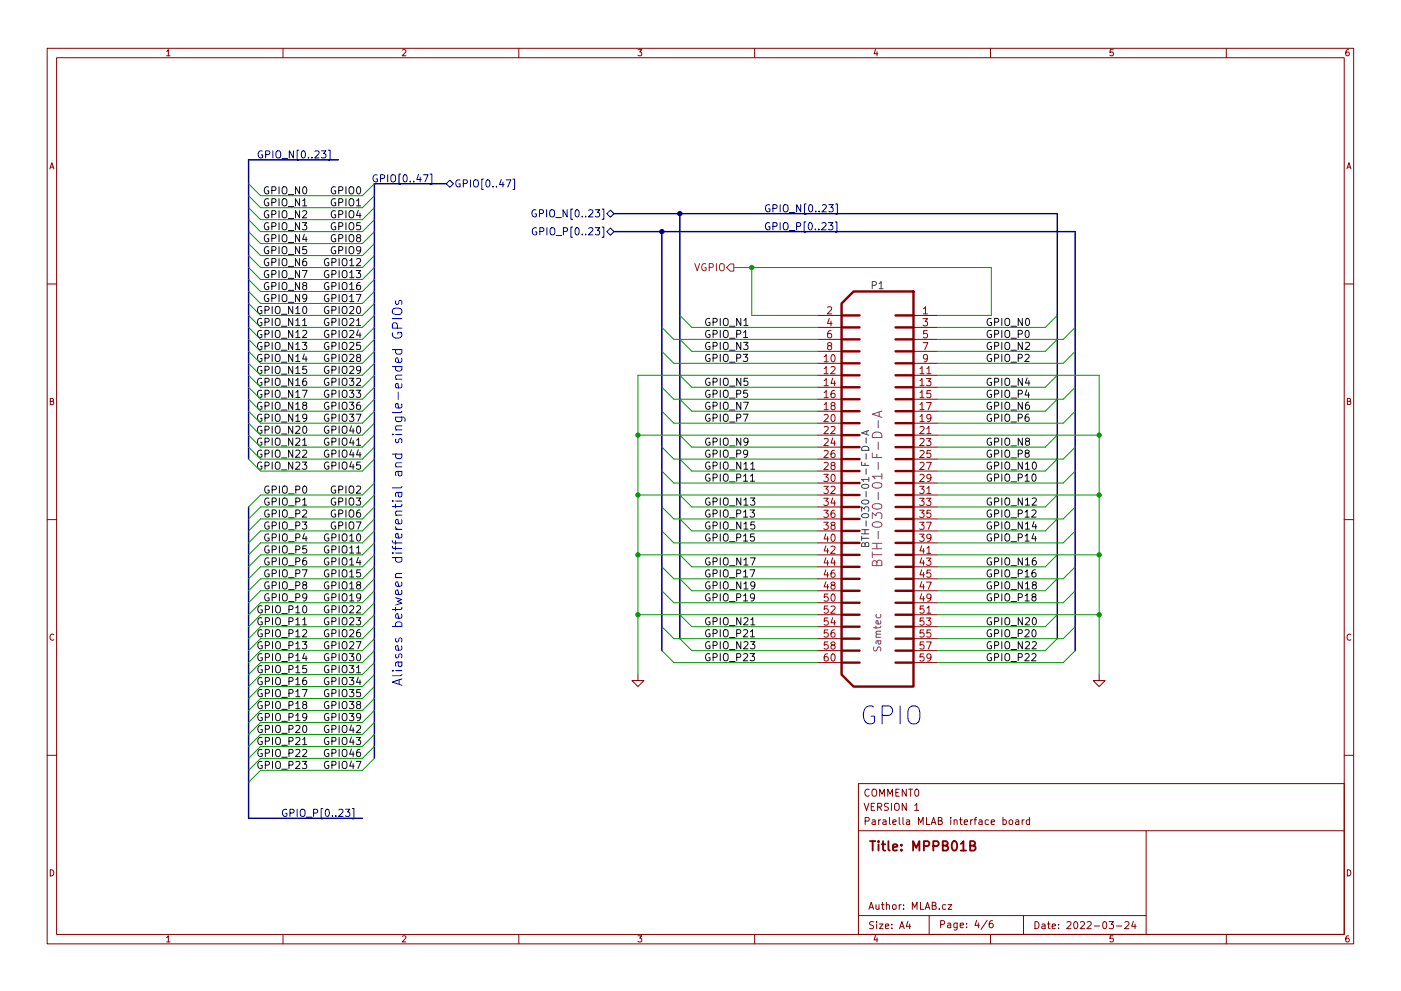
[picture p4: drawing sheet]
<svg xmlns="http://www.w3.org/2000/svg" width="297mm" height="210mm" viewBox="0 0 297 210" stroke-linecap="round" stroke-linejoin="round" font-family="sans-serif">
<g fill="none" stroke="#840000" stroke-width=".21">
<path d="M10 10.2h277v190.1h-277zM12 12.2h273v186.1h-273zM60 10.2v2M110 10.2v2M160 10.2v2M210 10.2v2M260 10.2v2M10 60.2h2M173.4 66.9h5M173.4 77.1h5M173.4 79.6h5M173.4 69.5h5"/>
<path d="M173.4 72h5M173.4 74.5h5M193.7 66.9h5.1M193.7 77.1h5.1M193.7 79.6h5.1M193.7 69.5h5.1M193.7 72h5.1M193.7 74.5h5.1M285 60.2h2M173.4 82.2h5M173.4 84.7h5M173.4 87.2h5"/>
<path d="M173.4 89.8h5M173.4 92.3h5M173.4 94.9h5M173.4 97.4h5M173.4 99.9h5M193.7 82.2h5.1M193.7 84.7h5.1M193.7 87.2h5.1M193.7 89.8h5.1M193.7 92.3h5.1M193.7 94.9h5.1M193.7 97.4h5.1"/>
<path d="M193.7 99.9h5.1M10 110.2h2M173.4 102.5h5M173.4 105h5M173.4 107.6h5M173.4 110.1h5M173.4 112.6h5M173.4 115.2h5M173.4 117.7h5M193.7 102.5h5.1M193.7 105h5.1M193.7 107.6h5.1"/>
<path d="M193.7 110.1h5.1M193.7 112.6h5.1M193.7 115.2h5.1M193.7 117.7h5.1M285 110.2h2M173.4 120.3h5M173.4 122.8h5M173.4 125.3h5M173.4 127.9h5M173.4 130.4h5M173.4 133h5M173.4 135.5h5"/>
<path d="M173.4 138h5M193.7 120.3h5.1M193.7 122.8h5.1M193.7 125.3h5.1M193.7 127.9h5.1M193.7 130.4h5.1M193.7 133h5.1M193.7 135.5h5.1M193.7 138h5.1M135.3 143.1v1.3h1.2l-1.2 1.3-1.3-1.3h1.3M173.4 140.6h5M193.7 140.6h5.1"/>
<path d="M233 143.1v1.3h1.3l-1.3 1.3-1.2-1.3h1.2M10 160.2h2M182 166.3h103v32h-103zM182 176.3h103M193.9 171.9h.9M212.6 174l.5-.1 .3 .3-.2 .7h-.6M212.6 173.4v1.5M214 174.1l.2-.2 .4 .2 .1 .5-.1 .3h-.4l-.2-.1zM215.4 174h.5l.1 .9M216 174.3l-.5 .1-.2 .2 .2 .3h.5M216.7 173.9v1M217.1 173.9l-.4 .3"/>
<path d="M218.3 174l-.4-.1-.3 .3 .1 .7h.6M218.3 173.4v1.5M243 176.3v22M285 160.2h2M60 198.3v2M110 198.3v2M160 198.3v2M182 194.3h61M192.5 195.5l-.4 1h1M192.9 196v1M197 194.3v4M200.5 192l-.4-.1-.3 .3 .1 .7h.6"/>
<path d="M201 191.9h.8l-.8 1h.8M209.3 195.3l-1.3 1.9M210 198.3v2M210.4 195.3l-.4 .1a1.01 1.01 0 0 0 0 1.4l.5-.1 .1-.5-.3-.3h-.3l-.3 .3M217 194.3v4M235.1 195.5h1l-.5 .6 .4 .1v.7l-.2 .1-.7-.1M236.7 196.5h1.2M238.5 195.7l.6-.2 .3 .5-1 1h1M240.3 195.5l-.4 1h1M240.6 196v1M260 198.3v2M261 198.3h.1"/>
</g>
<path d="M205.7 179.4l.8-.1 .2-.3-.1-.3-.2-.2h-.7v2h.8a.53 .53 0 0 0 .3-.6 .53 .53 0 0 0-.4-.5" fill="none" stroke="#840000" stroke-width=".4"/>
<g fill="none" stroke="#840000" stroke-width=".51">
<path d="M178.4 79.6h3.8M178.4 77.1h3.8M178.4 74.5h3.8M178.4 72h3.8M178.4 69.5h3.8M178.4 66.9h3.8M181 61.8h12.7v83.9h-12.7l-2.6-2.6v-78.7zM189.9 79.6h3.8M189.9 77.1h3.8M189.9 74.5h3.8M189.9 72h3.8M189.9 69.5h3.8"/>
<path d="M189.9 66.9h3.8M178.4 99.9h3.8M178.4 97.4h3.8M178.4 94.9h3.8M178.4 92.3h3.8M178.4 89.8h3.8M178.4 87.2h3.8M178.4 84.7h3.8M178.4 82.2h3.8M189.9 99.9h3.8M189.9 97.4h3.8M189.9 94.9h3.8"/>
<path d="M189.9 92.3h3.8M189.9 89.8h3.8M189.9 87.2h3.8M189.9 84.7h3.8M189.9 82.2h3.8M178.4 117.7h3.8M178.4 115.2h3.8M178.4 112.6h3.8M178.4 110.1h3.8M178.4 107.6h3.8M178.4 105h3.8M178.4 102.5h3.8"/>
<path d="M189.9 117.7h3.8M189.9 115.2h3.8M189.9 112.6h3.8M189.9 110.1h3.8M189.9 107.6h3.8M189.9 105h3.8M189.9 102.5h3.8M178.4 138h3.8M178.4 135.5h3.8M178.4 133h3.8M178.4 130.4h3.8M178.4 127.9h3.8"/>
<path d="M178.4 125.3h3.8M178.4 122.8h3.8M178.4 120.3h3.8M189.9 138h3.8M189.9 135.5h3.8M189.9 133h3.8M189.9 130.4h3.8M189.9 127.9h3.8M189.9 125.3h3.8M189.9 122.8h3.8M189.9 120.3h3.8M178.4 140.6h3.8"/>
<path d="M189.9 140.6h3.8"/>
</g>
<path d="M183.6 92.9v1.1M183.8 91.5v.7M184.2 91.3l-1.5 .6 1.5 .5M182.7 113.8v.8M182.7 114.2h1.5M183.4 115.4l.3-.3h.4l.1 .3v.5h-1.5l.1-.7 .3-.1 .2 .2 .1 .6" fill="none" stroke="#006464" stroke-width=".21"/>
<path d="M186.2 89.2v1.6M186.4 87.4v1M187 87.2l-2.1 .7 2.1 .7M184.9 117.1v1.2M184.9 117.7h2.1M185.9 119.3a.54 .54 0 0 1 .5-.5 .54 .54 0 0 1 .6 .4v.8h-2.1v-.7l.2-.3 .4-.1 .3 .2 .1 .9" fill="none" stroke="#840084" stroke-width=".21"/>
<path d="M154.1 56.8l.7-.8h.8v1.5h-.8z" fill="none" stroke="#725600" stroke-width=".21"/>
<g fill="none" stroke="#000084" stroke-width=".21">
<path d="M55.6 32.1a.71 .71 0 0 0-.9 .7 .71 .71 0 0 0 .9 .6l.1-.5h-.3M80 37.1a.71 .71 0 0 0-.9 .7 .71 .71 0 0 0 .9 .7v-.6h-.3M94.6 39l.8-.8 .7 .8-.7 .7zM107.3 38.1h1l-.6 1.6M108.7 38h.4v2.2h-.4M113.6 44.6a.71 .71 0 0 0-.8 .7 .71 .71 0 0 0 .8 .7l.1-.6h-.3M113.7 48.4a.71 .71 0 0 0-.9 .7 .71 .71 0 0 0 .9 .7l.1-.6h-.3M128.7 45.3l.7-.7 .8 .7-.8 .8zM129.4 48.4l.8 .7-.8 .8-.7-.8zM175.6 47.2h1l-.5 .6 .4 .2v.6l-.2 .2-.7-.2M175.7 43.4h1l-.5 .6 .4 .1v.7l-.2 .1-.7-.1M177.1 47.1h.4v2.2h-.4"/>
<path d="M177.2 43.3h.3v2.2h-.3M60.8 171.8a.71 .71 0 0 0-.9 .7 .71 .71 0 0 0 .9 .6v-.5h-.3"/>
</g>
<path d="M159.2 99.6h.8M159.1 102.1h.9M159.1 135.1h.9M159.2 132.6h.8" fill="none" stroke="#0f0f0f" stroke-width=".21"/>
<path d="M83.2 77.8h2M83.2 74.2h2M83.2 67.6h2M83.3 70.6a1 1 0 0 0 .7 1.2 1 1 0 0 0 1.2-.7l-.2-.6h-.7v.4M83.3 65.7a1.3 1.3 0 0 1 1.9 .2 .68 .68 0 0 1-.7 .8h-.6a.68 .68 0 0 1-.7-.3 .68 .68 0 0 1 .1-.7zM84 77.8l-.1 .5 .3 .4h.6l.3-.2v-.7M84 74.2l-.1 .6 .3 .3h.6l.3-.1v-.8M84 63.8l-.1 .5 .2 .3 .3-.1 .2-.7h.5v.8M84.2 69.6v-.7a.55 .55 0 0 0-.5-.5 .55 .55 0 0 0-.5 .5v.7h2M85.1 76l.1 .6-.3 .3-.9-.1v-.8l.3-.1 .2 1" fill="none" stroke="#0000c2" stroke-width=".21"/>
<path d="M71.8 33.9h-19.1v63.5M94.6 39h-15.2v121.9M130.2 45.3h94v90.2M130.2 49.1h97.8v88.9M140.3 49.1v88.9M144.1 45.3v90.2M52.7 107.6v66h24.1" fill="none" stroke="#000084" stroke-width=".3"/>
<g fill="none" stroke="#009600" stroke-width=".21">
<path d="M52.7 39l2.5 2.5h21.6l2.6-2.5M52.7 41.5l2.5 2.6h21.6l2.6-2.6M52.7 54.2l2.5 2.6h21.6l2.6-2.6M52.7 44.1l2.5 2.5h21.6l2.6-2.5M52.7 51.7l2.5 2.5h21.6l2.6-2.5M52.7 49.1l2.5 2.6h21.6l2.6-2.6M52.7 59.3l2.5 2.5h21.6l2.6-2.5M52.7 56.8l2.5 2.5h21.6l2.6-2.5M52.7 46.6l2.5 2.5h21.6l2.6-2.5M155.6 56.8h54.6v10.1h-11.4M159.4 56.8v10.1h14M52.7 77.1l2.5 2.5h21.6l2.6-2.5"/>
<path d="M52.7 69.5l2.5 2.5h21.6l2.6-2.5M52.7 66.9l2.5 2.6h21.6l2.6-2.6M52.7 64.4l2.5 2.5h21.6l2.6-2.5M52.7 72l2.5 2.5h21.6l2.6-2.5M52.7 74.5l2.5 2.6h21.6l2.6-2.6M52.7 79.6l2.5 2.6h21.6l2.6-2.6M52.7 61.8l2.5 2.6h21.6l2.6-2.6M140.3 69.5l2.6 2.5h30.5M140.3 74.5l2.6 2.6h30.5M144.1 66.9l2.6 2.6h26.7M144.1 72l2.6 2.5h26.7M144.1 79.6l2.6 2.6h26.7"/>
<path d="M173.4 79.6h-38.1v63.5M198.8 79.6h34.2v63.5M224.2 66.9l-2.6 2.6h-22.8M224.2 72l-2.6 2.5h-22.8M224.2 79.6l-2.6 2.6h-22.8M228 69.5l-2.6 2.5h-26.6M228 74.5l-2.6 2.6h-26.6M52.7 89.8l2.5 2.5h21.6l2.6-2.5M52.7 94.9l2.5 2.5h21.6l2.6-2.5M52.7 82.2l2.5 2.5h21.6l2.6-2.5M52.7 97.4l2.5 2.5h21.6l2.6-2.5M52.7 92.3l2.5 2.6h21.6l2.6-2.6"/>
<path d="M52.7 87.2l2.5 2.6h21.6l2.6-2.6M52.7 84.7l2.5 2.5h21.6l2.6-2.5M135.3 92.3h38.1M140.3 94.9l2.6 2.5h30.5M140.3 82.2l2.6 2.5h30.5M140.3 99.9l2.6 2.6h30.5M140.3 87.2l2.6 2.6h30.5M144.1 97.4l2.6 2.5h26.7M144.1 92.3l2.6 2.6h26.7M144.1 84.7l2.6 2.5h26.7M198.8 92.3h34.2M224.2 97.4l-2.6 2.5h-22.8"/>
<path d="M224.2 92.3l-2.6 2.6h-22.8M224.2 84.7l-2.6 2.5h-22.8M228 94.9l-2.6 2.5h-26.6M228 82.2l-2.6 2.5h-26.6M228 99.9l-2.6 2.6h-26.6M228 87.2l-2.6 2.6h-26.6M79.4 115.2l-2.6 2.5h-21.6l-2.5 2.6M79.4 107.6l-2.6 2.5h-21.6l-2.5 2.5M79.4 102.5l-2.6 2.5h-21.6l-2.5 2.6M79.4 112.6l-2.6 2.6h-21.6l-2.5 2.5M79.4 117.7l-2.6 2.6h-21.6l-2.5 2.5M79.4 110.1l-2.6 2.5h-21.6l-2.5 2.6"/>
<path d="M79.4 105l-2.6 2.6h-21.6l-2.5 2.5M135.3 117.7h38.1M135.3 105h38.1M140.3 107.6l2.6 2.5h30.5M140.3 112.6l2.6 2.6h30.5M144.1 117.7l2.6 2.6h26.7M144.1 110.1l2.6 2.5h26.7M144.1 105l2.6 2.6h26.7M198.8 117.7h34.2M198.8 105h34.2M224.2 117.7l-2.6 2.6h-22.8M224.2 110.1l-2.6 2.5h-22.8"/>
<path d="M224.2 105l-2.6 2.6h-22.8M228 107.6l-2.6 2.5h-26.6M228 112.6l-2.6 2.6h-26.6M79.4 138l-2.6 2.6h-21.6l-2.5 2.5M79.4 125.3l-2.6 2.6h-21.6l-2.5 2.5M79.4 130.4l-2.6 2.6h-21.6l-2.5 2.5M79.4 133l-2.6 2.5h-21.6l-2.5 2.5M79.4 122.8l-2.6 2.5h-21.6l-2.5 2.6M79.4 127.9l-2.6 2.5h-21.6l-2.5 2.6M79.4 120.3l-2.6 2.5h-21.6l-2.5 2.5M79.4 135.5l-2.6 2.5h-21.6l-2.5 2.6M135.3 130.4h38.1"/>
<path d="M140.3 138l2.6 2.6h30.5M140.3 125.3l2.6 2.6h30.5M140.3 133l2.6 2.5h30.5M140.3 120.3l2.6 2.5h30.5M144.1 130.4l2.6 2.6h26.7M144.1 122.8l2.6 2.5h26.7M144.1 135.5l2.6 2.5h26.7M198.8 130.4h34.2M224.2 130.4l-2.6 2.6h-22.8M224.2 122.8l-2.6 2.5h-22.8M224.2 135.5l-2.6 2.5h-22.8M228 138l-2.6 2.6h-26.6"/>
<path d="M228 125.3l-2.6 2.6h-26.6M228 133l-2.6 2.5h-26.6M228 120.3l-2.6 2.5h-26.6M79.4 145.7l-2.6 2.5h-21.6l-2.5 2.5M79.4 153.3l-2.6 2.5h-21.6l-2.5 2.6M79.4 150.7l-2.6 2.6h-21.6l-2.5 2.5M79.4 148.2l-2.6 2.5h-21.6l-2.5 2.6M79.4 143.1l-2.6 2.6h-21.6l-2.5 2.5M79.4 140.6l-2.6 2.5h-21.6l-2.5 2.6M79.4 158.4l-2.6 2.5h-21.6l-2.5 2.5M79.4 155.8l-2.6 2.6h-21.6l-2.5 2.5M79.4 160.9l-2.6 2.5h-21.6l-2.5 2.6"/>
</g>
<g fill="#009600" stroke="#009600" stroke-width=".21">
<circle cx="233" cy="105" r=".46"/>
<circle cx="233" cy="92.3" r=".46"/>
<circle cx="233" cy="117.7" r=".46"/>
<circle cx="159.4" cy="56.8" r=".46"/>
<circle cx="135.3" cy="92.3" r=".46"/>
<circle cx="233" cy="130.4" r=".46"/>
<circle cx="135.3" cy="130.4" r=".46"/>
<circle cx="135.3" cy="105" r=".46"/>
<circle cx="135.3" cy="117.7" r=".46"/>
</g>
<g fill="#000084" stroke="#000084" stroke-width=".21">
<circle cx="140.3" cy="49.1" r=".46"/>
<circle cx="144.1" cy="45.3" r=".46"/>
</g>
<text font-size="5.3" fill="#0000c2" x="182.2" y="153.8">GPIO</text>
<text font-size="2.8" fill="#840084" x="187.1" y="115.9" transform="rotate(-90 187.1 115.9)">BTH-030-01-F-D-A</text>
<text font-size="2.8" fill="#0000c2" x="85.3" y="145.7" transform="rotate(-90 85.3 145.7)">Aliases between differential and single-ended GPIOs</text>
<text font-size="2.8" fill="#840000" x="184" y="180.6">Title: MPPB01B</text>
<g font-size="2.1" fill="#000084">
<text x="56.3" y="33.6">GPIO_N[0..23]</text>
<text x="80.6" y="38.7">GPIO[0..47]</text>
<text x="96.3" y="39.7">GPIO[0..47]</text>
<text x="114.4" y="46.1">GPIO_N[0..23]</text>
<text x="161.9" y="45">GPIO_N[0..23]</text>
<text x="114.5" y="49.9">GPIO_P[0..23]</text>
<text x="161.9" y="48.8">GPIO_P[0..23]</text>
<text x="61.5" y="173.3">GPIO_P[0..23]</text>
</g>
<g font-size="2.1" fill="#0f0f0f">
<text x="56.2" y="41.2">GPIO_N0</text>
<text x="70.3" y="41.2">GPIO0</text>
<text x="56.2" y="46.3">GPIO_N2</text>
<text x="56.2" y="43.8">GPIO_N1</text>
<text x="70.3" y="46.3">GPIO4</text>
<text x="70.3" y="43.8">GPIO1</text>
<text x="56.2" y="51.4">GPIO_N4</text>
<text x="56.2" y="53.9">GPIO_N5</text>
<text x="56.2" y="48.8">GPIO_N3</text>
<text x="70.3" y="51.4">GPIO8</text>
<text x="70.3" y="53.9">GPIO9</text>
<text x="70.3" y="48.8">GPIO5</text>
<text x="56.2" y="56.5">GPIO_N6</text>
<text x="56.2" y="59">GPIO_N7</text>
<text x="69.2" y="56.5">GPIO12</text>
<text x="69.2" y="59">GPIO13</text>
<text x="56.2" y="61.5">GPIO_N8</text>
<text x="56.2" y="64.1">GPIO_N9</text>
<text x="69.2" y="61.5">GPIO16</text>
<text x="69.2" y="64.1">GPIO17</text>
<text x="55" y="66.6">GPIO_N10</text>
<text x="55" y="71.7">GPIO_N12</text>
<text x="55" y="69.2">GPIO_N11</text>
<text x="69.2" y="69.2">GPIO21</text>
<text x="69.2" y="66.6">GPIO20</text>
<text x="69.2" y="71.7">GPIO24</text>
<text x="149.2" y="69.2">GPIO_N1</text>
<text x="149.2" y="71.7">GPIO_P1</text>
<text x="208.9" y="71.7">GPIO_P0</text>
<text x="208.9" y="69.2">GPIO_N0</text>
<text x="55" y="76.8">GPIO_N14</text>
<text x="55" y="74.2">GPIO_N13</text>
<text x="69.2" y="74.2">GPIO25</text>
<text x="69.2" y="76.8">GPIO28</text>
<text x="149.2" y="74.2">GPIO_N3</text>
<text x="149.2" y="76.8">GPIO_P3</text>
<text x="208.9" y="74.2">GPIO_N2</text>
<text x="208.9" y="76.8">GPIO_P2</text>
<text x="55" y="79.3">GPIO_N15</text>
<text x="55" y="81.9">GPIO_N16</text>
<text x="69.2" y="81.9">GPIO32</text>
<text x="69.2" y="79.3">GPIO29</text>
<text x="149.2" y="81.9">GPIO_N5</text>
<text x="208.9" y="81.9">GPIO_N4</text>
<text x="55" y="84.4">GPIO_N17</text>
<text x="55" y="86.9">GPIO_N18</text>
<text x="55" y="89.5">GPIO_N19</text>
<text x="69.2" y="86.9">GPIO36</text>
<text x="69.2" y="84.4">GPIO33</text>
<text x="69.2" y="89.5">GPIO37</text>
<text x="149.2" y="84.4">GPIO_P5</text>
<text x="149.2" y="86.9">GPIO_N7</text>
<text x="149.2" y="89.5">GPIO_P7</text>
<text x="208.9" y="89.5">GPIO_P6</text>
<text x="208.9" y="84.4">GPIO_P4</text>
<text x="208.9" y="86.9">GPIO_N6</text>
<text x="55" y="94.6">GPIO_N21</text>
<text x="55" y="92">GPIO_N20</text>
<text x="69.2" y="92">GPIO40</text>
<text x="69.2" y="94.6">GPIO41</text>
<text x="149.2" y="94.6">GPIO_N9</text>
<text x="208.9" y="94.6">GPIO_N8</text>
<text x="55" y="99.6">GPIO_N23</text>
<text x="55" y="97.1">GPIO_N22</text>
<text x="69.2" y="97.1">GPIO44</text>
<text x="69.2" y="99.6">GPIO45</text>
<text x="149.2" y="97.1">GPIO_P9</text>
<text x="149.2" y="99.6">GPIO_N11</text>
<text x="208.9" y="97.1">GPIO_P8</text>
<text x="208.9" y="99.6">GPIO_N10</text>
<text x="56.3" y="104.7">GPIO_P0</text>
<text x="56.3" y="107.3">GPIO_P1</text>
<text x="70.3" y="107.3">GPIO3</text>
<text x="70.3" y="104.7">GPIO2</text>
<text x="149.2" y="102.2">GPIO_P11</text>
<text x="149.2" y="107.3">GPIO_N13</text>
<text x="208.9" y="107.3">GPIO_N12</text>
<text x="208.9" y="102.2">GPIO_P10</text>
<text x="56.3" y="112.3">GPIO_P3</text>
<text x="56.3" y="109.8">GPIO_P2</text>
<text x="70.3" y="109.8">GPIO6</text>
<text x="70.3" y="112.3">GPIO7</text>
<text x="149.2" y="109.8">GPIO_P13</text>
<text x="149.2" y="112.3">GPIO_N15</text>
<text x="208.9" y="109.8">GPIO_P12</text>
<text x="208.9" y="112.3">GPIO_N14</text>
<text x="56.3" y="114.9">GPIO_P4</text>
<text x="56.3" y="120">GPIO_P6</text>
<text x="56.3" y="117.4">GPIO_P5</text>
<text x="69.2" y="120">GPIO14</text>
<text x="69.2" y="117.4">GPIO11</text>
<text x="69.2" y="114.9">GPIO10</text>
<text x="149.2" y="114.9">GPIO_P15</text>
<text x="149.2" y="120">GPIO_N17</text>
<text x="208.9" y="120">GPIO_N16</text>
<text x="208.9" y="114.9">GPIO_P14</text>
<text x="56.3" y="122.5">GPIO_P7</text>
<text x="56.3" y="125">GPIO_P8</text>
<text x="69.2" y="122.5">GPIO15</text>
<text x="69.2" y="125">GPIO18</text>
<text x="149.2" y="122.5">GPIO_P17</text>
<text x="149.2" y="125">GPIO_N19</text>
<text x="208.9" y="122.5">GPIO_P16</text>
<text x="208.9" y="125">GPIO_N18</text>
<text x="55.1" y="130.1">GPIO_P10</text>
<text x="56.3" y="127.6">GPIO_P9</text>
<text x="69.2" y="130.1">GPIO22</text>
<text x="69.2" y="127.6">GPIO19</text>
<text x="149.2" y="127.6">GPIO_P19</text>
<text x="208.9" y="127.6">GPIO_P18</text>
<text x="55.1" y="132.7">GPIO_P11</text>
<text x="55.1" y="137.7">GPIO_P13</text>
<text x="55.1" y="135.2">GPIO_P12</text>
<text x="69.2" y="132.7">GPIO23</text>
<text x="69.2" y="137.7">GPIO27</text>
<text x="69.2" y="135.2">GPIO26</text>
<text x="149.2" y="132.7">GPIO_N21</text>
<text x="149.2" y="135.2">GPIO_P21</text>
<text x="149.2" y="137.7">GPIO_N23</text>
<text x="208.9" y="135.2">GPIO_P20</text>
<text x="208.9" y="132.7">GPIO_N20</text>
<text x="208.9" y="137.7">GPIO_N22</text>
<text x="55.1" y="142.8">GPIO_P15</text>
<text x="55.1" y="140.3">GPIO_P14</text>
<text x="69.2" y="142.8">GPIO31</text>
<text x="69.2" y="140.3">GPIO30</text>
<text x="149.2" y="140.3">GPIO_P23</text>
<text x="208.9" y="140.3">GPIO_P22</text>
<text x="55.1" y="145.4">GPIO_P16</text>
<text x="55.1" y="147.9">GPIO_P17</text>
<text x="69.2" y="145.4">GPIO34</text>
<text x="69.2" y="147.9">GPIO35</text>
<text x="55.1" y="155.5">GPIO_P20</text>
<text x="55.1" y="153">GPIO_P19</text>
<text x="55.1" y="150.4">GPIO_P18</text>
<text x="69.2" y="153">GPIO39</text>
<text x="69.2" y="155.5">GPIO42</text>
<text x="69.2" y="150.4">GPIO38</text>
<text x="55.1" y="158.1">GPIO_P21</text>
<text x="55.1" y="160.6">GPIO_P22</text>
<text x="69.2" y="158.1">GPIO43</text>
<text x="69.2" y="160.6">GPIO46</text>
<text x="55.1" y="163.1">GPIO_P23</text>
<text x="69.2" y="163.1">GPIO47</text>
</g>
<text font-size="2.1" fill="#725600" x="147.2" y="57.5">VGPIO</text>
<g font-size="2.1" fill="#006464">
<text x="184.8" y="61.3">P1</text>
<text x="184.3" y="112.8" transform="rotate(-90 184.3 112.8)">BTH-030-01-F-D-A</text>
</g>
<g font-size="2.1" fill="#a90000">
<text x="175.3" y="66.7">2</text>
<text x="175.3" y="69.2">4</text>
<text x="175.3" y="71.7">6</text>
<text x="195.6" y="66.7">1</text>
<text x="195.6" y="69.2">3</text>
<text x="195.6" y="71.7">5</text>
<text x="174.7" y="76.8">10</text>
<text x="175.3" y="74.3">8</text>
<text x="195.6" y="74.3">7</text>
<text x="195.6" y="76.8">9</text>
<text x="174.7" y="79.4">12</text>
<text x="174.7" y="81.9">14</text>
<text x="195" y="79.4">11</text>
<text x="195" y="81.9">13</text>
<text x="174.7" y="84.4">16</text>
<text x="174.7" y="87">18</text>
<text x="174.7" y="89.5">20</text>
<text x="195" y="84.4">15</text>
<text x="195" y="87">17</text>
<text x="195" y="89.5">19</text>
<text x="174.7" y="92.1">22</text>
<text x="174.7" y="94.6">24</text>
<text x="195" y="92.1">21</text>
<text x="195" y="94.6">23</text>
<text x="174.7" y="97.1">26</text>
<text x="174.7" y="99.7">28</text>
<text x="195" y="97.1">25</text>
<text x="195" y="99.7">27</text>
<text x="174.7" y="102.2">30</text>
<text x="174.7" y="104.8">32</text>
<text x="174.7" y="107.3">34</text>
<text x="195" y="102.2">29</text>
<text x="195" y="104.8">31</text>
<text x="195" y="107.3">33</text>
<text x="174.7" y="109.8">36</text>
<text x="174.7" y="112.4">38</text>
<text x="195" y="109.8">35</text>
<text x="195" y="112.4">37</text>
<text x="174.7" y="114.9">40</text>
<text x="174.7" y="117.5">42</text>
<text x="195" y="114.9">39</text>
<text x="195" y="117.5">41</text>
<text x="174.7" y="120">44</text>
<text x="174.7" y="122.5">46</text>
<text x="174.7" y="125.1">48</text>
<text x="195" y="120">43</text>
<text x="195" y="122.5">45</text>
<text x="195" y="125.1">47</text>
<text x="174.7" y="127.6">50</text>
<text x="174.7" y="130.2">52</text>
<text x="195" y="127.6">49</text>
<text x="195" y="130.2">51</text>
<text x="174.7" y="132.7">54</text>
<text x="174.7" y="135.2">56</text>
<text x="174.7" y="137.8">58</text>
<text x="195" y="132.7">53</text>
<text x="195" y="135.2">55</text>
<text x="195" y="137.8">57</text>
<text x="174.7" y="140.3">60</text>
<text x="195" y="140.3">59</text>
</g>
<text font-size="2.1" fill="#840084" x="186.8" y="138" transform="rotate(-90 186.8 138)">Samtec</text>
<g font-size="2.1" fill="#840000">
<text x="183" y="169">COMMENT0</text>
<text x="183" y="172">VERSION 1</text>
<text x="183" y="175">Paralella MLAB interface board</text>
<text x="184" y="193">Author: MLAB.cz</text>
<text x="184" y="197.1">Size: A4</text>
<text x="199" y="196.9">Page: 4/6</text>
<text x="219" y="197.1">Date: 2022-03-24</text>
</g>
<g font-size="1.8" fill="#840000">
<text x="35" y="11.9">1</text>
<text x="85" y="11.9">2</text>
<text x="135" y="11.9">3</text>
<text x="185" y="11.9">4</text>
<text x="235" y="11.9">5</text>
<text x="285" y="11.9">6</text>
<text x="10.3" y="35.9">A</text>
<text x="285.3" y="35.9">A</text>
<text x="10.3" y="85.9">B</text>
<text x="285.3" y="85.9">B</text>
<text x="10.3" y="135.9">C</text>
<text x="285.3" y="135.9">C</text>
<text x="10.3" y="185.9">D</text>
<text x="285.3" y="185.9">D</text>
<text x="35" y="199.9">1</text>
<text x="85" y="199.9">2</text>
<text x="135" y="199.9">3</text>
<text x="185" y="199.9">4</text>
<text x="235" y="199.9">5</text>
<text x="285" y="199.9">6</text>
</g>
</svg>
